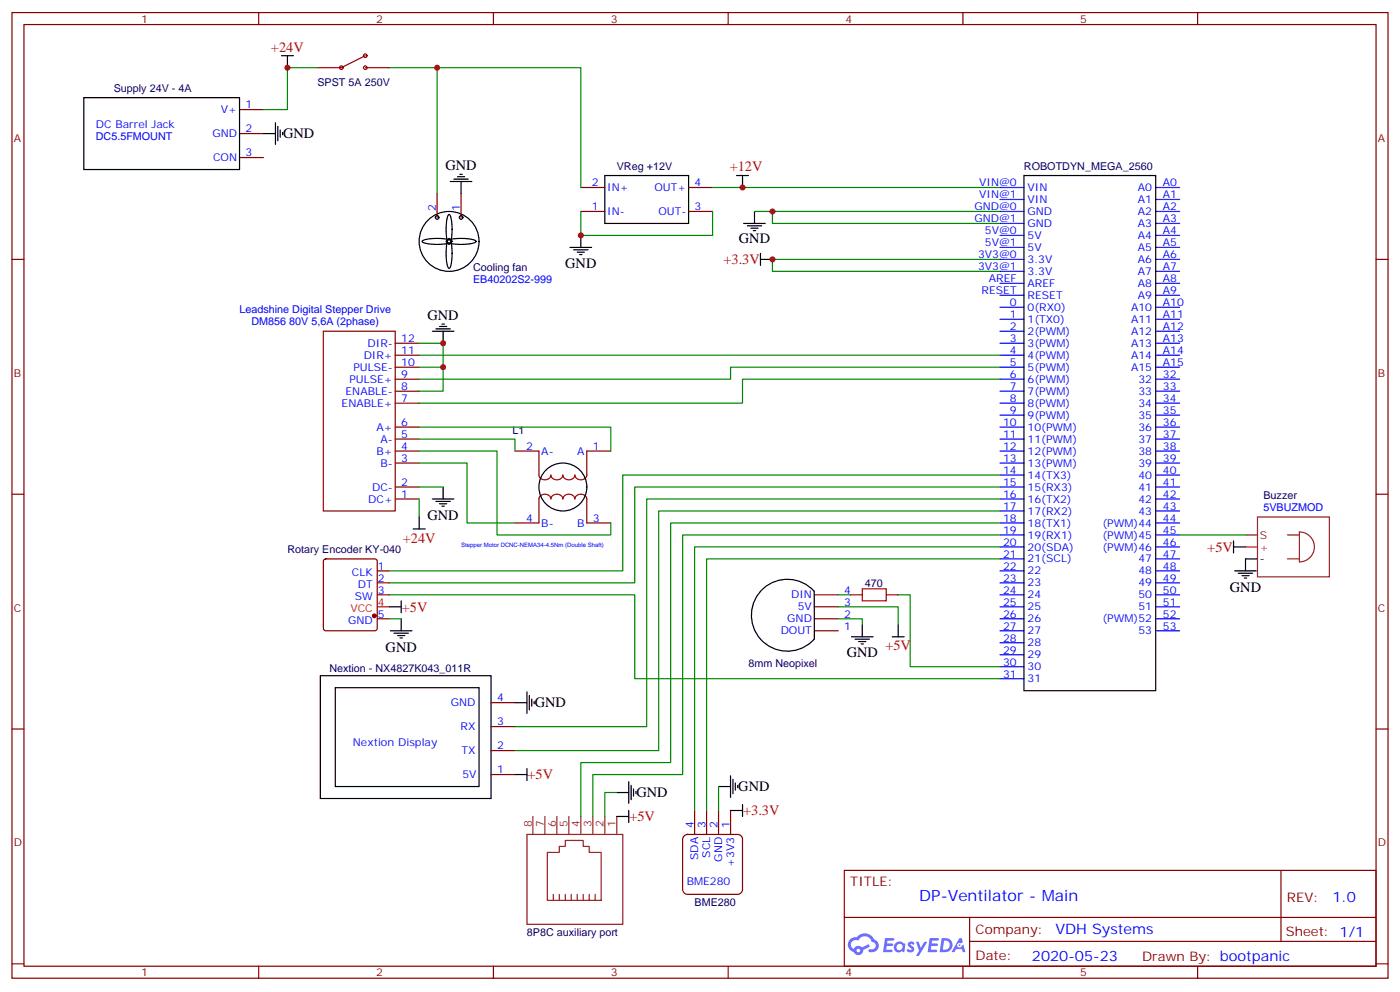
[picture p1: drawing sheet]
<svg xmlns="http://www.w3.org/2000/svg" width="412mm" height="292mm" viewBox="0 0 412 292" stroke-linecap="round" stroke-linejoin="round" font-family="sans-serif">
<g fill="none" stroke="#870000" stroke-width=".35">
<path d="M3.5 3.7h405.4v284.3h-405.4zM7.1 7.2h398.2v277.3h-398.2zM76.2 3.7v3.5M145.3 3.7v3.5M214.5 3.7v3.5M283.6 3.7v3.5M352.8 3.7v3.5M3.5 76.4h3.6M405.3 76.4h3.6M3.5 145.5h3.6M405.3 145.5h3.6M3.5 214.7h3.6"/>
<path d="M405.3 214.7h3.6M248.7 256.3h156.6v28.2h-156.6zM377.3 256.3v20.9M248.7 270.1h156.5M285.6 277.2h119.6M285.6 270.1v14.2M3.5 283.8h3.6M76.2 284.5v3.5M145.3 284.5v3.5M214.5 284.5v3.5M283.6 284.5v3.5M352.8 284.5v3.5"/>
<path d="M405.3 283.8h3.6"/>
</g>
<g fill="#5487ff">
<path d="M267.7 277.5a1.22 1.22 0 0 1 1.7 .2l-.4 .6a.47 .47 0 0 0-.3-.4 .47 .47 0 0 0-.5 .2l.1 .2a1.14 1.14 0 0 1 .8 1.8 1.14 1.14 0 0 1-1.9 0l-.2-.2 .5-.6 .7 .5a.29 .29 0 0 0 .3-.3 .29 .29 0 0 0-.2-.3 1.04 1.04 0 0 1-.6-1.7z"/>
<path d="M260.7 276.2h2.4l.3 .2-.2 .5-1.8 .1-.1 .8h1.5l.3 .4-.3 .4h-1.6l-.2 1.1h1.7l.2 .3-.2 .3-2.6 .1z"/>
<path d="M273.8 276.2h2.4l.3 .2-.1 .5-1.8 .1-.2 .8h1.6l.3 .4-.4 .4-1.6-.1-.1 1.1 1.7 .1 .2 .3-.2 .3-2.6 .1z"/>
<path d="M282.6 276.2h.7l.3 1.3-.6 .3a.69 .69 0 0 0-1 .3 .69 .69 0 0 0 .4 .9 .69 .69 0 0 0 .9-.6l.5-.2 .6 2.2h-.8l-.2-.9h-1.8l-.5 .9h-.8z"/>
<path d="M269.8 277.3h.8l.6 1.8 1.1-1.8h.9l-2.6 4.2h-.8l.9-1.5z"/>
<path d="M277.4 276.2l-.6 4.2h1.3a2.11 2.11 0 0 0 2.5-2.1 2.11 2.11 0 0 0-2.5-2.1zM278.1 277a1.39 1.39 0 0 1 1.7 1.4 1.39 1.39 0 0 1-1.8 1.2h-.3z"/>
<path d="M263.7 277.8a1.54 1.54 0 0 0-.1 2.2 1.54 1.54 0 0 0 2.2 .1l.6 .3 .3-2.3-.2-.3h-.4a1.49 1.49 0 0 0-2.4 0zM264 278.8a.94 .94 0 0 1 1.8 0 .94 .94 0 0 1-1.8 0z"/>
<path d="M250.4 276.6a2.18 2.18 0 0 0 1.1 3.7 1.44 1.44 0 0 0 1.6 .9 1.44 1.44 0 0 0 1.2-1.4l2-1.1-.5-.7-1.9 1a1.47 1.47 0 0 0-2.4 .4 1.39 1.39 0 0 1-.7-1.9 1.39 1.39 0 0 1 2-.5 2.12 2.12 0 0 1 2.2-1.3 2.12 2.12 0 0 1 1.9 1.7 1.14 1.14 0 0 1 1.1 1.4 1.14 1.14 0 0 1-1.7 .7 .43 .43 0 0 0-.5 .4 .43 .43 0 0 0 .4 .5 1.98 1.98 0 0 0 2.5-1.2 1.98 1.98 0 0 0-1.2-2.6 3.1 3.1 0 0 0-5.3-.6l-.9 .1zM252.3 279.9a.55 .55 0 0 1 1.1 0 .55 .55 0 0 1-1.1 0z"/>
<circle cx="282.6" cy="278.3" r=".26"/>
</g>
<path d="M201.4 246.3l1.1-.6h14.8a1.41 1.41 0 0 1 1.4 1.4v14.8a1.51 1.51 0 0 1-1.4 1.4h-14.8a1.51 1.51 0 0 1-1.4-1.4v-14.8z" fill="#fff" stroke="#800000" stroke-width=".35"/>
<g fill="none" stroke="#870000" stroke-width=".35">
<path d="M93.5 19.9h7M107.6 19.9h7.1M70.6 32.3h7M70.6 39.3h7M70.6 46.4h7M128.8 57v7M135.8 57v7M171.1 55.2h7.1M202.8 55.2h7.1M171.1 62.3h7.1M202.8 62.3h7.1M116.4 118.7h7.1"/>
<path d="M116.4 115.2h7.1M116.4 111.7h7.1M116.4 108.1h7.1M116.4 104.6h7.1M116.4 101.1h7.1M116.4 136.3h7.1M116.4 132.8h7.1M116.4 129.3h7.1M116.4 125.8h7.1M151.7 132.8h7v7.1M179.9 132.8h-7v7.1M116.4 146.9h7.1"/>
<path d="M116.4 143.4h7.1M158.7 146.9v7.1h-7M172.9 146.9v7.1h7M95.5 164.8l.5-.2h14.4l.5 .2 .2 .5v19.7l-.2 .5-.5 .2h-14.4l-.5-.2-.3-.5v-19.7zM111.1 175.2h3.6M111.1 168.1h3.6M111.1 171.6h3.6M239.9 178.7h7M239.9 175.2h7M250.5 175.2h3.5M261.1 175.2h3.5M111.1 182.2h3.6"/>
<path d="M239.9 185.7h7M239.9 182.2h7M144.6 214h7.1M144.6 206.9h7.1M144.6 228.1h7.1M144.6 221h7.1M204.6 238.7v7M208.1 238.7v7M211.7 238.7v7M215.2 238.7v7"/>
</g>
<g fill="none" stroke="#900" stroke-width=".35">
<path d="M107.6 16.4l-7.1 3.5M95.2 97.5h21.2v53h-21.2z"/>
<circle cx="100.5" cy="19.9" r=".53"/>
<circle cx="107.6" cy="19.9" r=".53"/>
<circle cx="107.6" cy="16.4" r=".53"/>
</g>
<g fill="none" stroke="#000" stroke-width=".35">
<path d="M82.9 16.4h3.5M84.7 16.4v3.5M24.7 28.8h45.9v21.1h-45.9zM77.6 39.3h3.5M81.1 36.2v6.3M81.8 37.2v4.3M82.5 38.3v2.1M83.3 39v.7M132.6 53.4h6.4M133.7 52.7h4.2M134.8 52h2.1M135.5 51.3h.7"/>
<path d="M135.8 53.4v3.6M178.2 51.7h24.6v14.1h-24.6zM217 51.7h3.5M218.7 51.7v3.5M301.6 51.7h38.8v151.7h-38.8zM124.5 70.9a13.9 13.9 0 0 1 8.6 0l.1 .2a8 8 0 0 1-5.4 .8l-3-.4-.4-.4zM131.5 70.9a13.9 13.9 0 0 1 8.6 0l.1 .2a8 8 0 0 1-5.4 .8l-2.9-.4-.5-.4zM132.1 63.3l.2-.2a8 8 0 0 1 .9 5.5l-.4 2.4-.5 1a8 8 0 0 1-.9-5.5l.3-2.4zM132.1 70.3l.2-.1a8 8 0 0 1 .9 5.4l-.4 2.5-.5 .9a8 8 0 0 1-.9-5.4l.3-2.4zM167.9 72.8h6.4M169 73.6h4.2M170 74.3h2.2"/>
<path d="M170.7 75h.7M171.1 69.3v3.5M219.1 65.8h6.3M220.1 66.5h4.3M221.2 67.2h2.1M221.9 67.9h.7M222.2 62.3v3.5M224 76.4h3.5M224 74.6v3.5M127.4 97.5h6.3M128.4 96.8h4.2M129.5 96.1h2.1"/>
<path d="M130.2 95.4h.7M130.5 97.5v3.6M121.7 155.8h3.5M123.5 152.2v3.6M127.4 146.9h6.3M128.4 147.6h4.2M129.5 148.3h2.1M130.2 149h.7M130.5 143.4v3.5M363.4 159.3v3.5M114.7 178.7h3.5M118.2 176.9v3.5"/>
<path d="M239.8 174.1a10.6 10.6 0 0 0-15.2-.5 10.6 10.6 0 0 0 0 15.2 10.6 10.6 0 0 0 15.3-.6M239.9 174.1v14.1M363.4 161h3.5M363.7 168.1h6.4M364.8 168.8h4.2M365.8 169.5h2.1M366.5 170.2h.7M370.4 164.6h-3.5v3.5M94.4 199h50.2v36.1h-50.2zM115 185.7h6.4M116.1 186.4h4.2M117.1 187.1h2.1"/>
<path d="M117.8 187.9h.7M118.2 182.2v3.5M250.8 187.5h6.4M251.9 188.2h4.2M252.9 188.9h2.2M253.6 189.6h.8M254 184v3.5M262.8 187.5h3.5M264.6 184v3.5M98.8 202.5h42.3v29.1h-42.3zM151.7 206.9h3.5M155.2 203.7v6.4"/>
<path d="M155.9 204.8v4.2M156.6 205.8v2.2M157.3 206.6v.7M151.7 228.1h3.5M155.2 226.3v3.5M181.7 233.4h3.5M185.2 230.2v6.3M185.2 238.7v3.5M185.9 231.2v4.3M186.6 232.3v2.1M187.3 233v.7M211.7 231.6h3.5"/>
<path d="M215.2 238.7h3.5M215.2 228.4v6.4M215.9 229.5v4.2M216.6 230.5v2.2M217.3 231.2v.8M218.7 236.9v3.5M181.7 240.4h3.5"/>
<circle cx="128.8" cy="64" r=".53"/>
<circle cx="132.3" cy="71.1" r="8.8"/>
<circle cx="135.8" cy="64" r=".53"/>
<circle cx="165.8" cy="143.4" r="7.1"/>
</g>
<circle cx="110.2" cy="181.3" r=".53" fill="#870000" stroke="#870000" stroke-width=".35"/>
<path d="M111.1 178.7h3.6M366.9 161h3.5" fill="none" stroke="#f00" stroke-width=".35"/>
<path d="M158.7 139.9a1.81 1.81 0 0 0 1.8 1.4 1.81 1.81 0 0 0 1.8-1.4 1.81 1.81 0 0 0 1.7 1.4 1.81 1.81 0 0 0 1.8-1.4 1.81 1.81 0 0 0 1.8 1.4 1.81 1.81 0 0 0 1.7-1.4 1.81 1.81 0 0 0 1.8 1.4 1.81 1.81 0 0 0 1.8-1.4M158.7 146.9a1.81 1.81 0 0 1 1.8-1.4 1.81 1.81 0 0 1 1.8 1.4 1.81 1.81 0 0 1 1.7-1.4 1.81 1.81 0 0 1 1.8 1.4 1.81 1.81 0 0 1 1.8-1.4 1.81 1.81 0 0 1 1.7 1.4 1.81 1.81 0 0 1 1.8-1.4 1.81 1.81 0 0 1 1.8 1.4M254 173.4h7.1v3.5h-7.1z" fill="none" stroke="#a10000" stroke-width=".35"/>
<g fill="none" stroke="#00f" stroke-width=".35">
<path d="M294.6 55.2h7M294.6 58.7h7M340.4 55.2h7.1M340.4 58.7h7.1M294.6 69.3h7M294.6 72.8h7M294.6 62.3h7M294.6 65.8h7M294.6 76.4h7M294.6 79.9h7M340.4 69.3h7.1M340.4 72.8h7.1"/>
<path d="M340.4 62.3h7.1M340.4 65.8h7.1M340.4 76.4h7.1M340.4 79.9h7.1M294.6 87h7M294.6 83.4h7M294.6 90.5h7M294.6 94h7M294.6 97.5h7M340.4 87h7.1M340.4 83.4h7.1M340.4 90.5h7.1"/>
<path d="M340.4 94h7.1M340.4 97.5h7.1M294.6 101.1h7M294.6 104.6h7M294.6 108.1h7M294.6 111.7h7M294.6 115.2h7M294.6 118.7h7M340.4 101.1h7.1M340.4 104.6h7.1M340.4 108.1h7.1M340.4 111.7h7.1"/>
<path d="M340.4 115.2h7.1M340.4 118.7h7.1M294.6 122.2h7M294.6 125.8h7M294.6 129.3h7M294.6 132.8h7M294.6 139.9h7M294.6 136.3h7M340.4 122.2h7.1M340.4 125.8h7.1M340.4 129.3h7.1M340.4 132.8h7.1"/>
<path d="M340.4 139.9h7.1M340.4 136.3h7.1M294.6 146.9h7M294.6 150.5h7M294.6 154h7M294.6 143.4h7M294.6 157.5h7M340.4 146.9h7.1M340.4 150.5h7.1M340.4 154h7.1M340.4 143.4h7.1M340.4 157.5h7.1"/>
<path d="M294.6 168.1h7M294.6 171.6h7M294.6 175.2h7M294.6 178.7h7M294.6 161h7M294.6 164.6h7M340.4 168.1h7.1M340.4 171.6h7.1M340.4 175.2h7.1M340.4 178.7h7.1M340.4 161h7.1M340.4 164.6h7.1"/>
<path d="M294.6 182.2h7M294.6 185.7h7M294.6 189.3h7M294.6 192.8h7M294.6 196.3h7M294.6 199.8h7M340.4 182.2h7.1M340.4 185.7h7.1"/>
</g>
<g fill="none" stroke="#008700" stroke-width=".35">
<path d="M93.5 19.9h-8.8v12.4h-7.1M114.7 19.9h56.4v35.3M128.8 19.9v37.1M209.9 55.2h84.7M171.1 62.3v7h38.8v-7M222.2 62.3h72.4M227.5 62.3v3.5h67.1M294.6 76.4h-67.1v3.5h67.1M123.5 108.1h7v7.1h-7M123.5 101.1h7v7M123.5 104.6h171.1M294.6 108.1h-79.4v3.6h-91.7"/>
<path d="M294.6 111.7h-75.9v7h-95.2M123.5 125.8h56.4v7M123.5 129.3h28.2v3.5M123.5 136.3h14.1v17.7h14.1M123.5 132.8h22.9v24.7h33.5v-3.5M294.6 139.9h-111.2v28.2h-68.7M123.5 143.4h7M123.5 146.9v5.3M294.6 143.4h-107.6v28.2h-72.3M294.6 146.9h-104.1v67.1h-38.8M294.6 150.5h-100.6v70.5h-42.3M294.6 157.5h-93.5v70.6h-26.5v12.3"/>
<path d="M294.6 154h-97v70.5h-26.5v15.9M347.5 157.5h19.4M114.7 175.2h72.3v24.6h107.6M246.9 178.7h17.7v5.3M246.9 175.2h3.6M264.6 175.2h3.5v21.1h26.5M294.6 164.6h-86.5v74.1M294.6 161h-90v77.7M114.7 182.2h3.5M246.9 182.2h7.1v1.8M181.7 233.4h-3.5v7M211.7 231.6v7.1"/>
</g>
<g fill="none" stroke="#8c2424" stroke-width=".35">
<path d="M366.9 157.5h3.5M370.4 152.2h21.2v17.7h-21.2zM379.2 157.5h3.6M382.8 156.6a4.4 4.4 0 0 1 4.4 4.4 4.4 4.4 0 0 1-4.4 4.5zM379.2 164.6h3.6M155.2 245.7h28.2v26.5h-28.2zM157 240.4v5.3M160.5 240.4v5.3M161.2 251h3.5v-1.8h1.8v-1.7h5.3v1.7h1.8v1.8h3.5v14.1h-15.9zM164 240.4v5.3M167.6 240.4v5.3M171.1 240.4v5.3"/>
<path d="M174.6 240.4v5.3M178.2 240.4v5.3M181.7 240.4v5.3M163 263.3v1.8M164.7 263.3v1.8M166.5 263.3v1.8M168.3 263.3v1.8M170 263.3v1.8M171.8 263.3v1.8M173.6 263.3v1.8M175.3 263.3v1.8"/>
</g>
<g fill="#c00">
<circle cx="218.7" cy="55.2" r=".88"/>
<circle cx="227.5" cy="76.4" r=".88"/>
<circle cx="227.5" cy="62.3" r=".88"/>
<circle cx="130.5" cy="108.1" r=".88"/>
<circle cx="130.5" cy="101.1" r=".88"/>
<circle cx="171.1" cy="69.3" r=".88"/>
<circle cx="84.7" cy="19.9" r=".88"/>
<circle cx="128.8" cy="19.9" r=".88"/>
</g>
<text font-size="4.6" fill="#00f" x="270.8" y="265.3">DP-Ventilator - Main</text>
<g font-size="4.2" fill="#f00">
<text x="79.8" y="15.2">+24V</text>
<text x="214.9" y="50.5">+12V</text>
<text x="213.1" y="77.8">+3.3V</text>
<text x="118.6" y="159.8">+24V</text>
<text x="355.6" y="162.5">+5V</text>
<text x="118.4" y="180.1">+5V</text>
<text x="260.8" y="191.5">+5V</text>
<text x="155.4" y="229.5">+5V</text>
<text x="185.4" y="241.8">+5V</text>
<text x="218.9" y="240">+3.3V</text>
</g>
<g font-size="4.2">
<text x="83.4" y="40.7">GND</text>
<text x="131.2" y="50.1">GND</text>
<text x="217.7" y="71.4">GND</text>
<text x="166.5" y="79">GND</text>
<text x="125.9" y="94.2">GND</text>
<text x="125.9" y="153">GND</text>
<text x="362.3" y="174.3">GND</text>
<text x="113.6" y="191.9">GND</text>
<text x="249.4" y="193.6">GND</text>
<text x="157.5" y="208.3">GND</text>
<text x="217.5" y="233">GND</text>
<text x="187.5" y="234.7">GND</text>
</g>
<g font-size="4.2" fill="#00f">
<text x="392.5" y="265.6">1.0</text>
<text x="310.9" y="275.1">VDH Systems</text>
<text x="304" y="282.9">2020-05-23</text>
</g>
<g font-size="3.9" fill="#800">
<text x="250.5" y="260.9">TITLE:</text>
<text x="379.1" y="265.6">REV:</text>
<text x="287.4" y="275.1">Company:</text>
<text x="378.7" y="275.7">Sheet: 1/1</text>
<text x="287.4" y="282.8">Date:</text>
<text x="336.4" y="282.8">Drawn By: bootpanic</text>
</g>
<g font-size="3.2" fill="#800">
<text x="41.6" y="6.7">1</text>
<text x="110.8" y="6.7">2</text>
<text x="179.9" y="6.7">3</text>
<text x="249.1" y="6.7">4</text>
<text x="318.2" y="6.7">5</text>
<text x="4.1" y="41.8">A</text>
<text x="405.9" y="41.8">A</text>
<text x="4.1" y="110.9">B</text>
<text x="405.9" y="110.9">B</text>
<text x="4.1" y="180.1">C</text>
<text x="405.9" y="180.1">C</text>
<text x="4.1" y="249.2">D</text>
<text x="405.9" y="249.2">D</text>
<text x="41.6" y="287.5">1</text>
<text x="110.8" y="287.5">2</text>
<text x="179.9" y="287.5">3</text>
<text x="249.1" y="287.5">4</text>
<text x="318.2" y="287.5">5</text>
</g>
<g font-size="3.2" fill="#000080">
<text x="33.5" y="27">Supply 24V - 4A</text>
<text x="93.5" y="25.2">SPST 5A 250V</text>
<text x="181.7" y="49.9">VReg +12V</text>
<text x="301.6" y="49.9">ROBOTDYN_MEGA_2560</text>
<text x="139.3" y="79.9">Cooling fan</text>
<text x="151" y="127.9">L1</text>
<text x="372.2" y="146.9">Buzzer</text>
<text x="84.7" y="162.8">Rotary Encoder KY-040</text>
<text x="254.8" y="172.7">470</text>
<text x="97" y="197.7">Nextion - NX4827K043_011R</text>
<text x="220.5" y="196.3">8mm Neopixel</text>
<text x="204.6" y="266.9">BME280</text>
<text x="155.2" y="275.7">8P8C auxiliary port</text>
</g>
<g font-size="3.2" fill="#00f">
<text x="65.1" y="33.3">V+</text>
<text x="72.3" y="31.9">1</text>
<text x="28.2" y="37.6">DC Barrel Jack</text>
<text x="28.2" y="41.1">DC5.5FMOUNT</text>
<text x="62.6" y="40.4">GND</text>
<text x="72.3" y="39">2</text>
<text x="62.8" y="47.4">CON</text>
<text x="72.3" y="46">3</text>
<text x="174.4" y="54.9">2</text>
<text x="178.9" y="56.3">IN+</text>
<text x="192.8" y="56.3">OUT+</text>
<text x="204.6" y="54.9">4</text>
<text x="288.4" y="54.9">VIN@0</text>
<text x="288.4" y="58.4">VIN@1</text>
<text x="302.7" y="56.3">VIN</text>
<text x="302.7" y="59.8">VIN</text>
<text x="335.2" y="56.3">A0</text>
<text x="335.2" y="59.8">A1</text>
<text x="342.5" y="54.9">A0</text>
<text x="342.5" y="58.4">A1</text>
<text x="128.4" y="62.3" transform="rotate(-90 128.4 62.3)">2</text>
<text x="135.5" y="62.3" transform="rotate(-90 135.5 62.3)">1</text>
<text x="174.4" y="61.9">1</text>
<text x="178.9" y="63.3">IN-</text>
<text x="193.9" y="63.3">OUT-</text>
<text x="204.6" y="61.9">3</text>
<text x="287" y="61.9">GND@0</text>
<text x="287" y="65.4">GND@1</text>
<text x="302.7" y="63.3">GND</text>
<text x="335.2" y="63.3">A2</text>
<text x="342.5" y="61.9">A2</text>
<text x="342.5" y="65.4">A3</text>
<text x="290.1" y="69">5V@0</text>
<text x="302.7" y="70.4">5V</text>
<text x="302.7" y="66.9">GND</text>
<text x="335.2" y="66.9">A3</text>
<text x="335.2" y="70.4">A4</text>
<text x="342.5" y="69">A4</text>
<text x="288.1" y="76">3V3@0</text>
<text x="290.1" y="72.5">5V@1</text>
<text x="302.7" y="73.9">5V</text>
<text x="302.7" y="77.4">3.3V</text>
<text x="335.2" y="73.9">A5</text>
<text x="335.2" y="77.4">A6</text>
<text x="342.5" y="72.5">A5</text>
<text x="342.5" y="76">A6</text>
<text x="139.3" y="83.4">EB40202S2-999</text>
<text x="288.1" y="79.6">3V3@1</text>
<text x="291.3" y="83.1">AREF</text>
<text x="302.7" y="81">3.3V</text>
<text x="335.2" y="81">A7</text>
<text x="342.5" y="79.6">A7</text>
<text x="342.5" y="83.1">A8</text>
<text x="289.2" y="86.6">RESET</text>
<text x="302.7" y="88">RESET</text>
<text x="302.7" y="84.5">AREF</text>
<text x="335.2" y="84.5">A8</text>
<text x="335.2" y="88">A9</text>
<text x="342.5" y="86.6">A9</text>
<text x="70.6" y="92.3">Leadshine Digital Stepper Drive</text>
<text x="74.1" y="95.8">DM856 80V 5,6A (2phase)</text>
<text x="297.5" y="93.7">1</text>
<text x="297.5" y="90.1">0</text>
<text x="302.7" y="95.1">1(TX0)</text>
<text x="302.7" y="91.5">0(RX0)</text>
<text x="333.2" y="91.5">A10</text>
<text x="333.2" y="95.1">A11</text>
<text x="342.5" y="90.1">A10</text>
<text x="342.5" y="93.7">A11</text>
<text x="118.2" y="100.7">12</text>
<text x="297.5" y="97.2">2</text>
<text x="297.5" y="100.7">3</text>
<text x="302.7" y="98.6">2(PWM)</text>
<text x="333.2" y="98.6">A12</text>
<text x="342.5" y="97.2">A12</text>
<text x="342.5" y="100.7">A13</text>
<text x="107.1" y="105.7">DIR+</text>
<text x="108.3" y="102.1">DIR-</text>
<text x="118.2" y="107.8">10</text>
<text x="118.2" y="104.2">11</text>
<text x="297.5" y="104.2">4</text>
<text x="297.5" y="107.8">5</text>
<text x="302.7" y="102.1">3(PWM)</text>
<text x="302.7" y="105.7">4(PWM)</text>
<text x="333.2" y="102.1">A13</text>
<text x="333.2" y="105.7">A14</text>
<text x="342.5" y="104.2">A14</text>
<text x="342.5" y="107.8">A15</text>
<text x="102.9" y="112.7">PULSE+</text>
<text x="104.1" y="109.2">PULSE-</text>
<text x="118.2" y="111.3">9</text>
<text x="297.5" y="111.3">6</text>
<text x="302.7" y="109.2">5(PWM)</text>
<text x="302.7" y="112.7">6(PWM)</text>
<text x="333.2" y="109.2">A15</text>
<text x="335.3" y="112.7">32</text>
<text x="342.5" y="111.3">32</text>
<text x="100.6" y="119.8">ENABLE+</text>
<text x="101.8" y="116.2">ENABLE-</text>
<text x="118.2" y="118.4">7</text>
<text x="118.2" y="114.8">8</text>
<text x="297.5" y="114.8">7</text>
<text x="297.5" y="118.4">8</text>
<text x="302.7" y="116.2">7(PWM)</text>
<text x="302.7" y="119.8">8(PWM)</text>
<text x="335.3" y="116.2">33</text>
<text x="335.3" y="119.8">34</text>
<text x="342.5" y="114.8">33</text>
<text x="342.5" y="118.4">34</text>
<text x="118.2" y="125.4">6</text>
<text x="295.5" y="125.4">10</text>
<text x="297.5" y="121.9">9</text>
<text x="302.7" y="123.3">9(PWM)</text>
<text x="335.3" y="123.3">35</text>
<text x="342.5" y="121.9">35</text>
<text x="342.5" y="125.4">36</text>
<text x="110.9" y="126.8">A+</text>
<text x="112.1" y="130.4">A-</text>
<text x="118.2" y="128.9">5</text>
<text x="295.5" y="128.9">11</text>
<text x="302.7" y="126.8">10(PWM)</text>
<text x="302.7" y="130.4">11(PWM)</text>
<text x="335.3" y="126.8">36</text>
<text x="335.3" y="130.4">37</text>
<text x="342.5" y="128.9">37</text>
<text x="110.9" y="133.9">B+</text>
<text x="112.1" y="137.4">B-</text>
<text x="118.2" y="136">3</text>
<text x="118.2" y="132.5">4</text>
<text x="155" y="132.5">2</text>
<text x="159.5" y="133.9">A-</text>
<text x="170" y="133.9">A</text>
<text x="174.6" y="132.5">1</text>
<text x="295.5" y="132.5">12</text>
<text x="295.5" y="136">13</text>
<text x="302.7" y="133.9">12(PWM)</text>
<text x="302.7" y="137.4">13(PWM)</text>
<text x="335.3" y="133.9">38</text>
<text x="335.3" y="137.4">39</text>
<text x="342.5" y="132.5">38</text>
<text x="342.5" y="136">39</text>
<text x="118.2" y="143.1">2</text>
<text x="295.5" y="143.1">15</text>
<text x="295.5" y="139.5">14</text>
<text x="302.7" y="140.9">14(TX3)</text>
<text x="335.3" y="140.9">40</text>
<text x="342.5" y="139.5">40</text>
<text x="342.5" y="143.1">41</text>
<text x="108.5" y="148">DC+</text>
<text x="109.6" y="144.5">DC-</text>
<text x="118.2" y="146.6">1</text>
<text x="295.5" y="146.6">16</text>
<text x="302.7" y="148">16(TX2)</text>
<text x="302.7" y="144.5">15(RX3)</text>
<text x="335.3" y="144.5">41</text>
<text x="335.3" y="148">42</text>
<text x="342.5" y="146.6">42</text>
<text x="155" y="153.6">4</text>
<text x="159.5" y="155">B-</text>
<text x="170" y="155">B</text>
<text x="174.6" y="153.6">3</text>
<text x="295.5" y="150.1">17</text>
<text x="295.5" y="153.6">18</text>
<text x="302.7" y="151.5">17(RX2)</text>
<text x="302.7" y="155">18(TX1)</text>
<text x="324.7" y="155">(PWM)44</text>
<text x="335.3" y="151.5">43</text>
<text x="342.5" y="150.1">43</text>
<text x="342.5" y="153.6">44</text>
<text x="372.2" y="150.5">5VBUZMOD</text>
<text x="295.5" y="160.7">20</text>
<text x="295.5" y="157.2">19</text>
<text x="302.7" y="158.6">19(RX1)</text>
<text x="324.7" y="158.6">(PWM)45</text>
<text x="342.5" y="157.2">45</text>
<text x="342.5" y="160.7">46</text>
<text x="111.3" y="167.7">1</text>
<text x="295.5" y="167.7">22</text>
<text x="295.5" y="164.2">21</text>
<text x="302.7" y="165.6">21(SCL)</text>
<text x="302.7" y="162.1">20(SDA)</text>
<text x="324.7" y="162.1">(PWM)46</text>
<text x="335.3" y="165.6">47</text>
<text x="342.5" y="164.2">47</text>
<text x="342.5" y="167.7">48</text>
<text x="103.6" y="169.5">CLK</text>
<text x="105.4" y="173">DT</text>
<text x="111.3" y="171.3">2</text>
<text x="295.5" y="171.3">23</text>
<text x="302.7" y="169.2">22</text>
<text x="302.7" y="172.7">23</text>
<text x="335.3" y="169.2">48</text>
<text x="335.3" y="172.7">49</text>
<text x="342.5" y="171.3">49</text>
<text x="104.5" y="176.6">SW</text>
<text x="111.3" y="174.8">3</text>
<text x="233" y="176.2">DIN</text>
<text x="235" y="179.7">5V</text>
<text x="248.7" y="178.3">3</text>
<text x="248.7" y="174.8">4</text>
<text x="295.5" y="174.8">24</text>
<text x="295.5" y="178.3">25</text>
<text x="302.7" y="176.2">24</text>
<text x="302.7" y="179.7">25</text>
<text x="335.3" y="179.7">51</text>
<text x="335.3" y="176.2">50</text>
<text x="342.5" y="178.3">51</text>
<text x="342.5" y="174.8">50</text>
<text x="102.5" y="183.6">GND</text>
<text x="111.3" y="181.9">5</text>
<text x="231.9" y="183.3">GND</text>
<text x="248.7" y="185.4">1</text>
<text x="248.7" y="181.9">2</text>
<text x="295.5" y="181.9">26</text>
<text x="295.5" y="185.4">27</text>
<text x="302.7" y="183.3">26</text>
<text x="324.7" y="183.3">(PWM)52</text>
<text x="342.5" y="185.4">53</text>
<text x="342.5" y="181.9">52</text>
<text x="230" y="186.8">DOUT</text>
<text x="295.5" y="188.9">28</text>
<text x="302.7" y="186.8">27</text>
<text x="302.7" y="190.3">28</text>
<text x="335.3" y="186.8">53</text>
<text x="295.5" y="192.4">29</text>
<text x="295.5" y="196">30</text>
<text x="302.7" y="193.9">29</text>
<text x="302.7" y="197.4">30</text>
<text x="295.5" y="199.5">31</text>
<text x="302.7" y="200.9">31</text>
<text x="132.8" y="208">GND</text>
<text x="146.4" y="206.6">4</text>
<text x="135.7" y="215">RX</text>
<text x="146.4" y="213.6">3</text>
<text x="104" y="219.7">Nextion Display</text>
<text x="146.4" y="220.7">2</text>
<text x="135.9" y="222.1">TX</text>
<text x="146.4" y="227.7">1</text>
<text x="136.2" y="229.1">5V</text>
<text x="204.3" y="243.9" transform="rotate(-90 204.3 243.9)">4</text>
<text x="207.8" y="243.9" transform="rotate(-90 207.8 243.9)">3</text>
<text x="211.3" y="243.9" transform="rotate(-90 211.3 243.9)">2</text>
<text x="214.8" y="243.9" transform="rotate(-90 214.8 243.9)">1</text>
<text x="205.7" y="253.2" transform="rotate(-90 205.7 253.2)">SDA</text>
<text x="209.2" y="252.6" transform="rotate(-90 209.2 252.6)">SCL</text>
<text x="212.7" y="253.7" transform="rotate(-90 212.7 253.7)">GND</text>
<text x="216.3" y="255.2" transform="rotate(-90 216.3 255.2)">+3V3</text>
<text x="202.3" y="260.6">BME280</text>
</g>
<g font-size="3.2" fill="#8d2323">
<text x="371.1" y="158.6">S</text>
<text x="156.6" y="243.6" transform="rotate(-90 156.6 243.6)">8</text>
<text x="160.2" y="243.6" transform="rotate(-90 160.2 243.6)">7</text>
<text x="163.7" y="243.6" transform="rotate(-90 163.7 243.6)">6</text>
<text x="167.2" y="243.6" transform="rotate(-90 167.2 243.6)">5</text>
<text x="170.7" y="243.6" transform="rotate(-90 170.7 243.6)">4</text>
<text x="174.3" y="243.6" transform="rotate(-90 174.3 243.6)">3</text>
<text x="177.8" y="243.6" transform="rotate(-90 177.8 243.6)">2</text>
<text x="181.3" y="243.6" transform="rotate(-90 181.3 243.6)">1</text>
</g>
<g font-size="3.2" fill="#f00">
<text x="371.1" y="162.1">+</text>
<text x="111.3" y="178.3">4</text>
<text x="103.2" y="180.1">VCC</text>
</g>
<text font-size="3.2" x="371.1" y="165.6">-</text>
<text font-size="1.8" fill="#00f" x="135.8" y="161">Stepper Motor DCNC-NEMA34-4.5Nm (Double Shaft)</text>
</svg>
